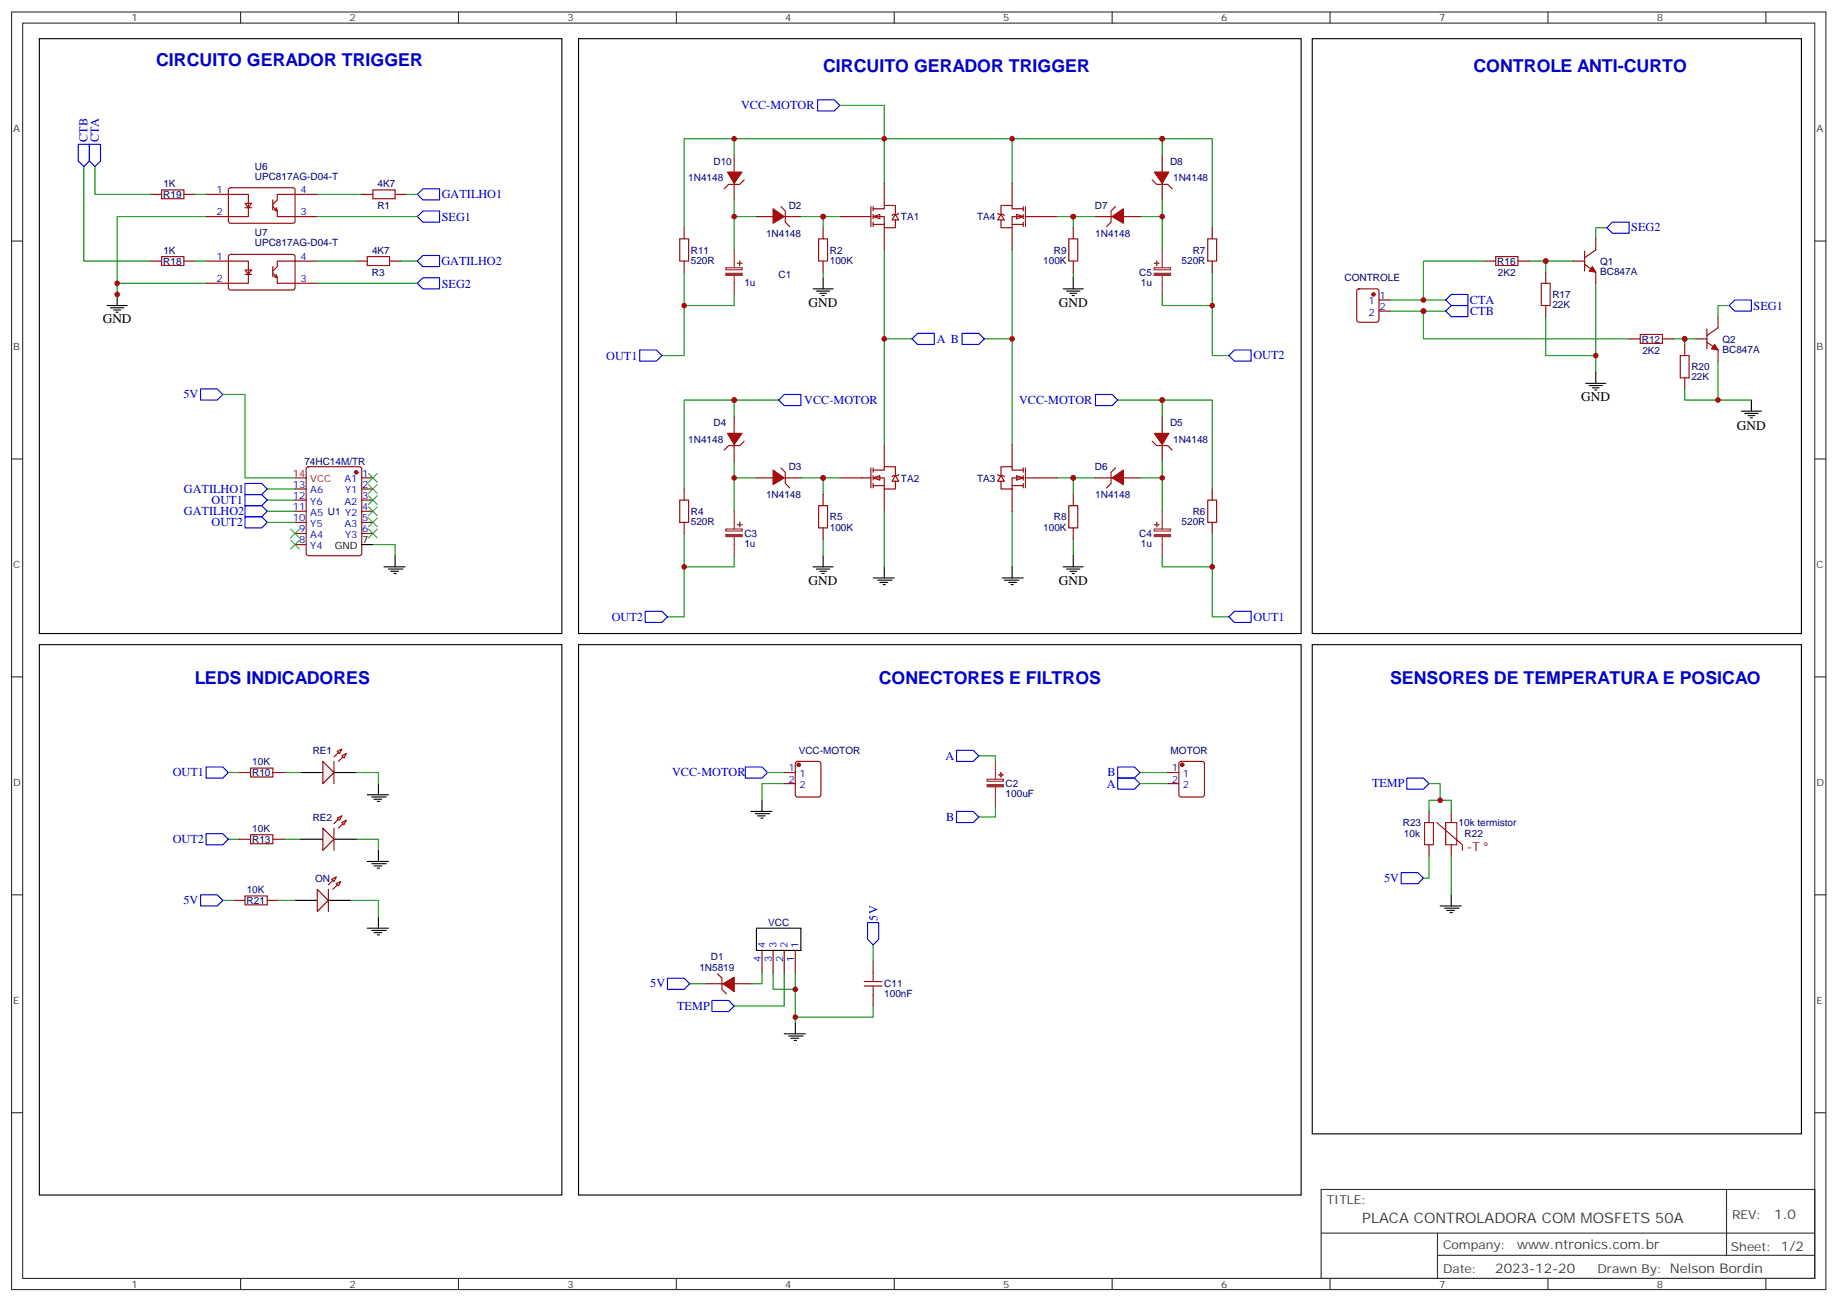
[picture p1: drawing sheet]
<svg xmlns="http://www.w3.org/2000/svg" width="583mm" height="413mm" viewBox="0 0 583 413" stroke-linecap="round" stroke-linejoin="round" font-family="sans-serif">
<g fill="none" stroke="#333" stroke-width=".35">
<path d="M3.7 3.8h575.7v405.4h-575.7zM7.2 7.3h568.7v398.3h-568.7zM76.3 3.8v3.5M145.5 3.8v3.5M214.6 3.8v3.5M283.8 3.8v3.5M352.9 3.8v3.5M422.1 3.8v3.5M491.2 3.8v3.5M560.4 3.8v3.5M3.7 76.5h3.5M575.9 76.5h3.5"/>
<path d="M3.7 145.6h3.5M575.9 145.6h3.5M3.7 214.8h3.5M575.9 214.8h3.5M3.7 283.9h3.5M575.9 283.9h3.5M3.7 353.1h3.5M575.9 353.1h3.5M419.2 377.4h156.7v28.2h-156.7zM547.9 377.4v20.9M419.3 391.2h156.4M456.2 398.3h119.5"/>
<path d="M456.2 391.2v14.2M76.3 405.6v3.6M145.5 405.6v3.6M214.6 405.6v3.6M283.8 405.6v3.6M352.9 405.6v3.6M422.1 405.6v3.6M491.2 405.6v3.6M560.4 405.6v3.6"/>
</g>
<path d="M84.8 155.2h8.8M84.8 158.7h8.8M84.8 162.2h8.8M84.8 165.7h8.8M118.3 172.8h7.1v3.5M310.6 239.8h5.3v1.8M315.9 255.7v3.5h-5.3M361.7 245.1h8.9M361.7 248.6h8.9" fill="none" stroke="#008700" stroke-width=".35"/>
<g fill="none" stroke="#870000" stroke-width=".35">
<path d="M261.2 72.2v3.6M261.2 82.8v3.6M93.6 155.2h3.6M93.6 158.7h3.6M97.4 148.3l.5-.2h16.2l.6 .4 .1 27.1-.5 .7h-16.4l-.7-.4v-27.1zM114.8 151.6h3.5M114.8 155.2h3.5M114.8 158.7h3.5M93.6 162.2h3.6M93.6 165.7h3.6M93.6 169.3h3.6M93.6 172.8h3.6"/>
<path d="M114.8 162.2h3.5M114.8 165.7h3.5M114.8 169.3h3.5M370.6 245.1h3.5M370.6 248.6h3.5M374.3 241.8l.5-.2h6.7l.5 .2 .2 .5v9.9l-.2 .5-.5 .2h-6.7l-.5-.3-.2-.4v-9.9z"/>
</g>
<g fill="#870000" stroke="#870000" stroke-width=".35">
<circle cx="113" cy="149.9" r=".53"/>
<circle cx="375.1" cy="242.6" r=".53"/>
</g>
<path d="M114.8 172.8h3.5M121.8 179.8h6.8M125.4 176.3v3.5M123.3 180.6h4.5M124 181.3h2.4M125 182h.7" fill="none" stroke="#000" stroke-width=".35"/>
<path d="M93.6 151.6h3.6" fill="none" stroke="#f00" stroke-width=".35"/>
<path d="M63.6 123.4h5.3l1.8 1.8-1.8 1.7h-5.3zM77.8 153.4h5.2l1.8 1.8-1.8 1.7h-5.2zM77.8 156.9h5.2l1.8 1.8-1.8 1.7h-5.2zM77.8 160.4h5.2l1.8 1.8-1.8 1.8h-5.2zM77.8 164h5.2l1.8 1.7-1.8 1.8h-5.2zM354.7 243.3h5.3l1.7 1.8-1.7 1.8h-5.3zM354.7 246.9h5.3l1.7 1.7-1.7 1.8h-5.3z" fill="none" stroke="#00f" stroke-width=".35"/>
<path d="M116.9 150.2l2.8 2.8M116.9 153.7l2.8 2.9M116.9 157.3l2.8 2.8M119.7 150.2l-2.8 2.8M119.7 153.7l-2.8 2.9M119.7 157.3l-2.8 2.8M116.9 160.8l2.8 2.8M119.7 160.8l-2.8 2.8" fill="none" stroke="#3c3" stroke-width=".35"/>
<path d="M259.8 75.8h2.8v7h-2.8z" fill="none" stroke="#a10000" stroke-width=".35"/>
<path d="M313.2 247.2h5.2v.7h-5.2zM315.9 241.6v5.6M315.9 249.7v6" fill="none" stroke="#8c2424" stroke-width=".35"/>
<g fill="#8c2424" stroke="#8c2424" stroke-width=".35">
<path d="M313.2 249h5.2v.6h-5.2z"/>
<path d="M316.9 245.8l1.4 .1z"/>
<path d="M317.6 245.1v1.4z"/>
</g>
<g fill="#fff" stroke="#870000" stroke-width=".35">
<path d="M277.1 68.7l2.1-.7v1.4z"/>
<path d="M284.1 68l1.1 1.8h-2.1z"/>
</g>
<path d="M280.6 58.1v7.1M266.5 68.7h9.9M276.4 65.5v6.4M277.1 66.3h3.5v-1.1h3.5v2.8M277.1 68.7h3.5v3.5h3.5v-2.4M277.1 71.2h3.5M277.1 65.5v1.5M277.1 68v1.4M277.1 70.5v1.4M280.6 72.2v7.1M285.2 67.7l-.4 .3h-1.4l-.3 .4" fill="none" stroke="#870000" stroke-width=".35"/>
<g fill="#fff" stroke="#870000" stroke-width=".35">
<path d="M277.1 151.6l2.1-.7v1.4z"/>
<path d="M284.1 150.9l1.1 1.8h-2.1z"/>
</g>
<g fill="none" stroke="#870000" stroke-width=".35">
<path d="M261.2 156.9v3.5M266.5 151.6h9.9M276.4 148.4v6.4M277.1 149.2h3.5v-1.1h3.5v2.8M277.1 151.6h3.5v3.6h3.5v-2.5M277.1 154.1h3.5M277.1 148.4v1.5M277.1 150.9v1.4M277.1 153.4v1.4M280.6 141v7.1M280.6 155.2v7M285.2 150.6l-.4 .3h-1.4l-.3 .4"/>
<path d="M261.2 167.5v3.5"/>
</g>
<path d="M280.6 179.8v3.6M277.1 183.4h6.7M278.5 184.1h4.6M279.2 184.8h2.5M280.2 185.5h.8M95.4 245.1h7M106 245.1h7" fill="none" stroke="#000" stroke-width=".35"/>
<path d="M266.5 151.6h-5.3v5.3M280.6 162.2v17.6" fill="none" stroke="#008700" stroke-width=".35"/>
<path d="M259.8 160.4h2.8v7.1h-2.8z" fill="none" stroke="#a10000" stroke-width=".35"/>
<path d="M102.4 241.6l3.6 3.5-3.6 3.5z" fill="#f0f0f0" stroke="#870000" stroke-width=".35"/>
<path d="M108.4 237.7l-2.4 2.5M109.9 239.1l-2.5 2.5" fill="none" stroke="#870000" stroke-width=".35"/>
<g fill="#f0f0f0" stroke="#870000" stroke-width=".35">
<path d="M108.4 239.8l1.5-.7-.8 1.4z"/>
<path d="M107 238.4l1.4-.7-.7 1.4z"/>
</g>
<path d="M106 241.6v7M76 266.3h3.5M86.6 266.3h3.5" fill="none" stroke="#870000" stroke-width=".35"/>
<path d="M72.5 245.1h3.5M90.1 245.1h5.3M113 245.1h7.1v3.5M72.5 266.3h3.5M90.1 266.3h5.3M113 266.3h7.1v3.5" fill="none" stroke="#008700" stroke-width=".35"/>
<path d="M65.4 243.3h5.3l1.8 1.8-1.8 1.8h-5.3zM65.4 264.5h5.3l1.8 1.8-1.8 1.7h-5.3z" fill="none" stroke="#00f" stroke-width=".35"/>
<path d="M116.6 252.2h6.7M118 252.9h4.6M118.7 253.6h2.4M119.7 254.3h.7M120.1 248.6v3.6M95.4 266.3h7M106 266.3h7M116.6 273.3h6.7M118 274h4.6M118.7 274.7h2.4M119.7 275.4h.7M120.1 269.8v3.5" fill="none" stroke="#000" stroke-width=".35"/>
<path d="M79.5 264.9h7.1v2.8h-7.1z" fill="none" stroke="#a10000" stroke-width=".35"/>
<path d="M102.4 262.7l3.6 3.6-3.6 3.5z" fill="#f0f0f0" stroke="#870000" stroke-width=".35"/>
<path d="M108.4 258.9l-2.4 2.4M109.9 260.3l-2.5 2.4" fill="none" stroke="#870000" stroke-width=".35"/>
<g fill="#f0f0f0" stroke="#870000" stroke-width=".35">
<path d="M108.4 261l1.5-.7-.8 1.4z"/>
<path d="M107 259.6l1.4-.7-.7 1.4z"/>
</g>
<g fill="none" stroke="#870000" stroke-width=".35">
<path d="M72.7 59.8l.5-.3 20 .1 .4 .7v10.1l-.7 .4h-20l-.4-.7v-9.8zM233 49.3v5.3M233 58.1v5.3M236.1 57.1l-1.4 1.4h-3.5l-1.4 1.4M365.6 57.1l1.4 1.4h3.6l1.4 1.4M368.8 49.3v5.3M368.8 58.1v5.3M47.8 61.7h3.5M58.3 61.7h3.6M65.4 61.7h13.4v7h-13.4M77.8 64.5h2.1l-1.1 1.4zM77.8 65.9h2.1"/>
<path d="M86.6 65.5l1.4 1.5-.4-1.1M86.6 63.4v3.2M86.9 66.6l1.1 .4v1.7h12.7M100.7 61.7h-12.7v1.7l-1.4 1.4M114.8 61.7h3.5M125.4 61.7h3.5M217.1 72.2v3.6M240 68.7h5.3M247.8 65.5l1.4 1.5v3.5l1.4 1.4M248.8 68.7h5.3M347.6 68.7h5.3M354 65.5l-1.4 1.5v3.5l-1.4 1.4"/>
<path d="M356.4 68.7h5.3M384.7 72.2v3.6M47.8 82.8h3.5M58.3 82.8h3.6M65.4 82.8h13.4v7.1h-13.4M72.7 80.9l.5-.2 20 .1 .4 .6v10.2l-.7 .4-20-.1-.4-.6v-9.9zM77.8 85.7h2.1l-1.1 1.4zM77.8 87.1h2.1M86.6 86.7l1.4 1.4-.4-1M86.6 84.6v3.2M86.9 87.8l1.1 .3v1.8h12.7M100.7 82.8h-12.7v1.8l-1.4 1.4"/>
<path d="M113 82.8h3.6M123.6 82.8h3.5M217.1 82.8v3.6M384.7 82.8v3.6M233 132.2v5.3M236.1 140l-1.4 1.4h-3.5l-1.4 1.4M365.6 140l1.4 1.4h3.6l1.4 1.4M368.8 132.2v5.3M217.1 155.2v3.5M233 141v5.3M240 151.6h5.3M247.8 148.4l1.4 1.5v3.5l1.4 1.4"/>
<path d="M248.8 151.6h5.3M340.6 156.9v3.5M347.6 151.6h5.3M354 148.4l-1.4 1.5v3.5l-1.4 1.4M356.4 151.6h5.3M368.8 141v5.3M384.7 155.2v3.5M217.1 165.7v3.6M340.6 167.5v3.5M384.7 165.7v3.6M248.8 245.1h3.6M248.8 248.6h3.6"/>
<path d="M252.6 241.8l.5-.2h6.7l.5 .2 .2 .5v9.9l-.2 .5-.5 .2h-6.7l-.5-.3-.2-.4v-9.9zM106 262.7v7.1"/>
</g>
<g fill="none" stroke="#008700" stroke-width=".35">
<path d="M233 44v5.3M280.6 44h-63.5v28.2M321.2 44h63.5v28.2M368.8 44v5.3M61.9 61.7h3.5M65.4 68.7h-28.2v24.7M100.7 61.7h14.1M128.9 61.7h3.5M233 63.4v15.9M233 68.7h7M254.1 68.7h7.1M266.5 68.7h-5.3v3.5"/>
<path d="M280.6 79.3v61.7M321.2 79.3v61.7M335.3 68.7h5.3v3.5M340.6 68.7h7M361.7 68.7h7.1M368.8 63.4v15.9M61.9 82.8h3.5M100.7 82.8h12.3M127.1 82.8h5.3M217.1 86.4v26.4h-7.1M233 93.4v3.5h-15.9M261.2 86.4v1.7"/>
<path d="M340.6 86.4v1.7M368.8 93.4v3.5h15.9M384.7 86.4v26.4h5.3M280.6 107.5h8.8M312.3 107.5h8.9M233 132.2v-5.3h-15.9v28.3M233 126.9h14.1M354.7 126.9h14.1M368.8 132.2v-5.3h15.9v28.3M233 146.3v15.9M233 151.6h7M254.1 151.6h7.1"/>
<path d="M335.3 151.6h5.3v5.3M340.6 151.6h7M361.7 151.6h7.1M368.8 146.3v15.9M217.1 169.3v26.4h-5.3M233 176.3v3.5h-15.9M261.2 171v5.3M321.2 162.2v17.6M340.6 171v5.3M368.8 176.3v3.5h15.9M384.7 169.3v26.4h5.3M243.6 245.1h5.2"/>
<path d="M248.8 248.6h-7v5.3"/>
</g>
<path d="M51.3 60.3h7v2.8h-7zM118.3 60.3h7.1v2.8h-7.1zM215.7 75.8h2.8v7h-2.8zM383.3 75.8h2.8v7h-2.8zM51.3 81.4h7v2.8h-7zM116.6 81.4h7v2.8h-7zM215.7 158.7h2.8v7h-2.8zM383.3 158.7h2.8v7h-2.8zM339.2 160.4h2.8v7.1h-2.8z" fill="none" stroke="#a10000" stroke-width=".35"/>
<path d="M259.4 31.7h5.3l1.8 1.7-1.8 1.8h-5.3zM132.4 61.7l1.8-1.8h5.3v3.5h-5.3zM134.2 81.1h5.3v3.5h-5.3l-1.8-1.8zM289.4 107.5l1.8-1.7h5.3v3.5h-5.3zM305.3 105.8h5.3l1.7 1.7-1.7 1.8h-5.3zM248.8 125.2h5.3v3.5h-5.3l-1.7-1.8zM347.6 125.2h5.3l1.8 1.7-1.8 1.8h-5.3zM303.5 238.1h5.3l1.8 1.7-1.8 1.8h-5.3zM236.5 243.3h5.3l1.8 1.8-1.8 1.8h-5.3zM303.5 257.5h5.3l1.8 1.7-1.8 1.8h-5.3z" fill="none" stroke="#00f" stroke-width=".35"/>
<g fill="#870000" stroke="#870000" stroke-width=".35">
<path d="M230.9 54.6h4.5l-2.4 3.5z"/>
<path d="M245.3 66.3l3.5 2.4-3.5 2.1z"/>
<path d="M245.3 149.2l3.5 2.4-3.5 2.1z"/>
<path d="M230.9 137.5h4.5l-2.4 3.5z"/>
<path d="M366.3 137.5h4.6l-2.1 3.5z"/>
<path d="M352.9 151.6l3.5-2.4v4.5z"/>
<path d="M352.9 68.7l3.5-2.4v4.5z"/>
<path d="M366.3 54.6h4.6l-2.1 3.5z"/>
<circle cx="253.4" cy="242.6" r=".53"/>
</g>
<g fill="none" stroke="#000" stroke-width=".35">
<path d="M258 91.7h6.4M259.1 92.4h4.2M260.1 93.1h2.2M260.8 93.8h.7M261.2 88.1v3.6M337.4 91.7h6.3M338.5 92.4h4.2M339.5 93.1h2.1M340.2 93.8h.7M340.6 88.1v3.6M258 179.8h6.4M261.2 176.3v3.5"/>
<path d="M321.2 179.8v3.6M337.4 179.8h6.3M340.6 176.3v3.5M259.1 180.6h4.2M260.1 181.3h2.2M260.8 182h.7M318 183.4h6.7M318.7 184.1h4.6M320.1 184.8h2.5M320.8 185.5h.7M338.5 180.6h4.2M339.5 181.3h2.1"/>
<path d="M340.2 182h.7M238.3 257.5h6.7M239.7 258.2h4.6M240.4 258.9h2.5M241.4 259.6h.7M241.8 253.9v3.6"/>
</g>
<g fill="#fff" stroke="#870000" stroke-width=".35">
<path d="M322.6 150.9l2.1 .7-2.1 .7z"/>
<path d="M317.6 150.9l1.1 1.8h-2.1z"/>
</g>
<path d="M316.6 150.6l.3 .3h1.4l.4 .4M321.2 154.1h3.5M321.2 141v7.1M321.2 155.2v7M324.7 149.2h-3.5v-1.1h-3.6v2.8M324.7 151.6h-3.5v3.6h-3.6v-2.5M324.7 148.4v1.5M324.7 150.9v1.4M324.7 153.4v1.4M325.4 148.4v6.4M325.4 151.6h9.9" fill="none" stroke="#870000" stroke-width=".35"/>
<g fill="#fff" stroke="#870000" stroke-width=".35">
<path d="M322.6 68l2.1 .7-2.1 .7z"/>
<path d="M317.6 68l1.1 1.8h-2.1z"/>
</g>
<g fill="none" stroke="#870000" stroke-width=".35">
<path d="M321.2 58.1v7.1M316.6 67.7l.3 .3h1.4l.4 .4M321.2 71.2h3.5M321.2 72.2v7.1M324.7 66.3h-3.5v-1.1h-3.6v2.8M324.7 68.7h-3.5v3.5h-3.6v-2.4M324.7 65.5v1.5M324.7 68v1.4M324.7 70.5v1.4M325.4 65.5v6.4M325.4 68.7h9.9M340.6 72.2v3.6"/>
<path d="M340.6 82.8v3.6M76 245.1h3.5M86.6 245.1h3.5M241.8 301.6v7M245.3 301.6v7M248.8 301.6v7M252.4 301.6v7"/>
</g>
<path d="M339.2 75.8h2.8v7h-2.8zM79.5 243.7h7.1v2.8h-7.1z" fill="none" stroke="#a10000" stroke-width=".35"/>
<path d="M93.6 285.7h7.1M104.2 285.7h7.1M240 294.5h14.1v7.1h-14.1zM248.8 328h6.8M250.3 328.7h4.5M251 329.4h2.4M252 330.1h.7M252.4 324.5v3.5" fill="none" stroke="#000" stroke-width=".35"/>
<path d="M241.8 308.6v3.5h-3.5M252.4 308.6v15.9" fill="none" stroke="#008700" stroke-width=".35"/>
<path d="M203 111.1h5.3l1.7 1.7-1.7 1.8h-5.3zM204.8 194h5.2l1.8 1.7-1.8 1.8h-5.2z" fill="none" stroke="#00f" stroke-width=".35"/>
<path d="M100.7 282.2l3.5 3.5-3.5 3.5z" fill="#f0f0f0" stroke="#870000" stroke-width=".35"/>
<path d="M106.7 278.3l-2.5 2.4M108.1 279.7l-2.5 2.5" fill="none" stroke="#870000" stroke-width=".35"/>
<g fill="#f0f0f0" stroke="#870000" stroke-width=".35">
<path d="M106.7 280.4l1.4-.7-.7 1.4z"/>
<path d="M105.3 279l1.4-.7-.7 1.4z"/>
</g>
<g fill="none" stroke="#870000" stroke-width=".35">
<path d="M502.8 79.7v6.3M506.4 75.8v3.5l-3.6 2.5M430.8 91.9l.4-.2h5.7l.6 .4 .1 9.4-.5 .7h-5.9l-.6-.4-.1-9.4zM437.6 95.2h3.5M437.6 98.7h3.5M471.1 82.8h3.5M481.7 82.8h3.5M490.5 86.4v3.5M490.5 96.9v3.6M499.3 82.8h3.5M502.8 83.9l3.6 2.5v3.5M517 107.5h3.5"/>
<path d="M527.5 107.5h3.6M534.6 109.3v3.5M534.6 119.9v3.5M538.1 107.5h3.6M541.7 108.6l3.5 2.5v3.5M541.7 104.4v6.3M545.2 100.5v3.5l-3.5 2.5M453.5 257.5v3.5M453.5 268v3.6M74.2 285.7h3.6M84.8 285.7h3.5M104.2 282.2v7"/>
<path d="M224.2 312.1h5.2M227.7 309l1.4 1.4v3.5l1.4 1.4M233 312.1h5.3M277.1 305.1v3.5M277.1 315.7v3.5"/>
</g>
<path d="M474.6 81.4h7.1v2.8h-7.1zM489.1 89.9h2.8v7h-2.8zM520.5 106.1h7v2.8h-7zM533.2 112.8h2.8v7.1h-2.8zM452 261h2.9v7h-2.9zM77.8 284.3h7v2.8h-7zM274.2 312.8h5.7M274.2 311.4h5.7M277.1 308.6v2.8M277.1 312.8v2.9" fill="none" stroke="#a10000" stroke-width=".35"/>
<g fill="none" stroke="#008700" stroke-width=".35">
<path d="M266.5 33.4h14.1v10.6h40.6v14.1M26.6 52.8v30h21.2M30.1 52.8v8.9h17.7M280.6 44v14.1M100.7 68.7h31.7M509.9 72.2h-3.5v3.6M37.2 89.9h28.2M100.7 89.9h31.7M441.1 98.7h10.6v8.8h65.3M451.7 95.2h7.1M451.7 98.7h7.1M471.1 82.8h-19.4v12.4h-10.6"/>
<path d="M485.2 82.8h14.1M490.5 82.8v3.6M506.4 89.9v28.2M548.7 96.9h-3.5v3.6M490.5 100.5v12.3h15.9M531.1 107.5h7M534.6 107.5v1.8M545.2 114.6v12.3h10.6M70.7 125.2h7.1v26.4h15.8M534.6 123.4v3.5h10.6M453.5 257.5v-3.6h7v3.6M453.5 248.6h3.5v5.3"/>
<path d="M453.5 271.6v7h-1.8M460.5 271.6v12.3M70.7 285.7h3.5M88.3 285.7h5.3M111.3 285.7h8.8v5.3M277.1 299.8v5.3M218.9 312.1h5.3M245.3 308.6v5.3h7.1M248.8 308.6v10.6h-15.8M277.1 319.2v3.5h-24.7"/>
</g>
<g fill="none" stroke="#000" stroke-width=".35">
<path d="M12.5 12.3h165.8v188.7h-165.8zM183.6 12.3h229.3v188.7h-229.3zM416.4 12.3h155.2v188.7h-155.2zM34 96.9h6.4M35.1 97.6h4.2M36.1 98.4h2.1M36.8 99.1h.7M37.2 93.4v3.5M506.4 118.1v3.5M503.2 121.6h6.4M504.3 122.3h4.2M505.3 123h2.1"/>
<path d="M506 123.8h.7M552.6 130.5h6.3M553.6 131.2h4.3M554.7 131.9h2.1M555.4 132.6h.7M555.8 126.9v3.6M12.5 204.5h165.8v174.7h-165.8zM183.6 204.5h229.3v174.7h-229.3zM416.4 204.5h155.2v155.3h-155.2zM116.6 294.5h6.7M118 295.2h4.6M118.7 295.9h2.4"/>
<path d="M119.7 296.6h.7M120.1 291v3.5M457 287.4h6.7M458.4 288.1h4.6M459.1 288.9h2.5M460.2 289.6h.7M460.5 283.9v3.5"/>
</g>
<g fill="none" stroke="#00f" stroke-width=".35">
<path d="M24.8 45.8h3.6v5.3l-1.8 1.7-1.8-1.7zM28.4 45.8h3.5v5.3l-1.8 1.7-1.7-1.7zM132.4 68.7l1.8-1.7h5.3v3.5h-5.3zM509.9 72.2l1.8-1.7h5.3v3.5h-5.3zM132.4 89.9l1.8-1.8h5.3v3.6h-5.3zM458.8 95.2l1.7-1.8h5.3v3.5h-5.3zM458.8 98.7l1.7-1.8h5.3v3.6h-5.3zM548.7 96.9l1.8-1.7h5.3v3.5h-5.3zM391.7 111.1h5.3v3.5h-5.3l-1.7-1.8zM391.7 194h5.3v3.5h-5.3l-1.7-1.8zM446.4 246.9h5.3l1.8 1.7-1.8 1.8h-5.3zM444.6 276.9h5.3l1.8 1.7-1.8 1.8h-5.3z"/>
<path d="M63.6 283.9h5.3l1.8 1.8-1.8 1.7h-5.3zM275.3 292.7h3.5v5.3l-1.7 1.8-1.8-1.8zM211.8 310.4h5.3l1.8 1.7-1.8 1.8h-5.3zM225.9 317.4h5.3l1.8 1.8-1.8 1.8h-5.3z"/>
</g>
<path d="M460.5 257.5v3.5M455.9 261l8.1 7v1.8M458.8 261h3.5v7h-3.5zM460.5 268v3.6" fill="none" stroke="#c00" stroke-width=".35"/>
<g fill="#870000" stroke="#870000" stroke-width=".35">
<path d="M229.4 312.1l3.6-2.1v4.6z"/>
<path d="M544.1 109.3l1.1 1.8-2.1-.4z"/>
<path d="M505.3 84.6l1.1 1.8-2.1-.4z"/>
<circle cx="435.8" cy="93.4" r=".53"/>
</g>
<path d="M233 79.3v5.6M368.8 79.3v5.6M230.3 84.9h5.2v.7h-5.2zM233 87.4v6M366.3 84.9h5.1v.7h-5.1zM368.8 87.4v6M230.3 167.9h5.2v.6h-5.2zM233 162.2v5.7M233 170.3v6M366.3 167.9h5.1v.6h-5.1zM368.8 162.2v5.7M368.8 170.3v6" fill="none" stroke="#8c2424" stroke-width=".35"/>
<g fill="#8c2424" stroke="#8c2424" stroke-width=".35">
<path d="M230.3 86.7h5.2v.6h-5.2z"/>
<path d="M234 83.5l1.4 .1z"/>
<path d="M234.7 82.8v1.4z"/>
<path d="M230.3 169.6h5.2v.7h-5.2z"/>
<path d="M234 166.4l1.4 .1z"/>
<path d="M234.7 165.7v1.4z"/>
<path d="M366.3 86.7h5.1v.6h-5.1z"/>
<path d="M366.3 83.5l1.4 .1z"/>
<path d="M367 82.8l.1 1.4z"/>
<path d="M366.3 169.6h5.1v.7h-5.1z"/>
<path d="M366.3 166.4l1.4 .1z"/>
<path d="M367 165.7l.1 1.4z"/>
</g>
<path d="M92.2 167.9l2.8 2.8M92.2 171.4l2.8 2.8M95 167.9l-2.8 2.8M95 171.4l-2.8 2.8M116.9 164.3l2.8 2.8M116.9 167.9l2.8 2.8M119.7 164.3l-2.8 2.8M119.7 167.9l-2.8 2.8" fill="none" stroke="#3c3" stroke-width=".35"/>
<g fill="#c00">
<circle cx="233" cy="44" r=".88"/>
<circle cx="261.2" cy="68.7" r=".88"/>
<circle cx="261.2" cy="151.6" r=".88"/>
<circle cx="233" cy="126.9" r=".88"/>
<circle cx="368.8" cy="126.9" r=".88"/>
<circle cx="340.6" cy="151.6" r=".88"/>
<circle cx="340.6" cy="68.7" r=".88"/>
<circle cx="368.8" cy="44" r=".88"/>
<circle cx="490.5" cy="82.8" r=".88"/>
<circle cx="534.6" cy="107.5" r=".88"/>
<circle cx="451.7" cy="98.7" r=".88"/>
<circle cx="451.7" cy="95.2" r=".88"/>
<circle cx="545.2" cy="126.9" r=".88"/>
<circle cx="506.4" cy="112.8" r=".88"/>
<circle cx="37.2" cy="89.9" r=".88"/>
<circle cx="457" cy="253.9" r=".88"/>
<circle cx="384.7" cy="96.9" r=".88"/>
<circle cx="368.8" cy="68.7" r=".88"/>
<circle cx="368.8" cy="151.6" r=".88"/>
<circle cx="384.7" cy="179.8" r=".88"/>
<circle cx="321.2" cy="107.5" r=".88"/>
<circle cx="280.6" cy="107.5" r=".88"/>
<circle cx="217.1" cy="179.8" r=".88"/>
<circle cx="233" cy="151.6" r=".88"/>
<circle cx="233" cy="68.7" r=".88"/>
<circle cx="217.1" cy="96.9" r=".88"/>
<circle cx="37.2" cy="93.4" r=".88"/>
<circle cx="252.4" cy="313.9" r=".88"/>
<circle cx="252.4" cy="322.7" r=".88"/>
<circle cx="321.2" cy="44" r=".88"/>
<circle cx="280.6" cy="44" r=".88"/>
</g>
<g font-size="5.6" fill="#00c">
<text x="49.5" y="21.1">CIRCUITO GERADOR TRIGGER</text>
<text x="261.2" y="22.9">CIRCUITO GERADOR TRIGGER</text>
<text x="467.6" y="22.9">CONTROLE ANTI-CURTO</text>
<text x="61.9" y="216.9">LEDS INDICADORES</text>
<text x="278.8" y="216.9">CONECTORES E FILTROS</text>
<text x="441.1" y="216.9">SENSORES DE TEMPERATURA E POSICAO</text>
</g>
<text font-size="4.6" fill="#333" x="432.3" y="388">PLACA CONTROLADORA COM MOSFETS 50A</text>
<g font-size="4.2">
<text x="256.6" y="97.3">GND</text>
<text x="336" y="97.3">GND</text>
<text x="32.6" y="102.6">GND</text>
<text x="501.8" y="127.3">GND</text>
<text x="551.2" y="136.5">GND</text>
<text x="256.6" y="185.5">GND</text>
<text x="336" y="185.5">GND</text>
</g>
<g font-size="4.2" fill="#333">
<text x="563" y="386.7">1.0</text>
<text x="481.4" y="396.2">www.ntronics.com.br</text>
<text x="474.5" y="404">2023-12-20</text>
</g>
<g font-size="3.9" fill="#00f">
<text x="235.2" y="34.7">VCC-MOTOR</text>
<text x="27.8" y="45.1" transform="rotate(-90 27.8 45.1)">CTB</text>
<text x="31.4" y="45.1" transform="rotate(-90 31.4 45.1)">CTA</text>
<text x="140.2" y="62.9">GATILHO1</text>
<text x="140.2" y="70.1">SEG1</text>
<text x="517.7" y="73.4">SEG2</text>
<text x="140.1" y="84.1">GATILHO2</text>
<text x="140.2" y="91.2">SEG2</text>
<text x="466.5" y="96.4">CTA</text>
<text x="466.5" y="99.9">CTB</text>
<text x="556.5" y="98.3">SEG1</text>
<text x="297.3" y="108.7">A B</text>
<text x="397.7" y="114">OUT2</text>
<text x="192.4" y="114.1">OUT1</text>
<text x="58.2" y="126.3">5V</text>
<text x="255.2" y="128.2">VCC-MOTOR</text>
<text x="323.4" y="128.2">VCC-MOTOR</text>
<text x="58.4" y="156.4">GATILHO1</text>
<text x="67.2" y="159.9">OUT1</text>
<text x="58.4" y="163.5">GATILHO2</text>
<text x="67.2" y="167">OUT2</text>
<text x="194.2" y="196.9">OUT2</text>
<text x="397.7" y="197">OUT1</text>
<text x="300" y="241.1">A</text>
<text x="54.8" y="246.4">OUT1</text>
<text x="213.3" y="246.3">VCC-MOTOR</text>
<text x="351.2" y="249.9">A</text>
<text x="351.4" y="246.3">B</text>
<text x="435.4" y="249.8">TEMP</text>
<text x="300.3" y="260.4">B</text>
<text x="54.8" y="267.4">OUT2</text>
<text x="439.2" y="279.8">5V</text>
<text x="58.2" y="286.9">5V</text>
<text x="278.4" y="292.1" transform="rotate(-90 278.4 292.1)">5V</text>
<text x="206.4" y="313.3">5V</text>
<text x="214.9" y="320.4">TEMP</text>
</g>
<text font-size="3.9" fill="#c00" x="465.5" y="270.2">-T</text>
<g font-size="3.9" fill="#333">
<text x="421" y="382">TITLE:</text>
<text x="549.6" y="386.7">REV:</text>
<text x="457.9" y="396.2">Company:</text>
<text x="549.3" y="396.8">Sheet: 1/2</text>
<text x="457.9" y="403.9">Date:</text>
<text x="506.9" y="403.9">Drawn By: Nelson Bordin</text>
</g>
<g font-size="3.2" fill="#333">
<text x="41.8" y="6.8">1</text>
<text x="110.9" y="6.8">2</text>
<text x="180.1" y="6.8">3</text>
<text x="249.2" y="6.8">4</text>
<text x="318.3" y="6.8">5</text>
<text x="387.5" y="6.8">6</text>
<text x="456.6" y="6.8">7</text>
<text x="525.8" y="6.8">8</text>
<text x="4.2" y="41.9">A</text>
<text x="576.4" y="41.9">A</text>
<text x="4.2" y="111.1">B</text>
<text x="576.4" y="111.1">B</text>
<text x="4.2" y="180.2">C</text>
<text x="576.4" y="180.2">C</text>
<text x="4.2" y="249.3">D</text>
<text x="576.4" y="249.3">D</text>
<text x="4.2" y="318.5">E</text>
<text x="576.4" y="318.5">E</text>
<text x="41.8" y="408.6">1</text>
<text x="110.9" y="408.6">2</text>
<text x="180.1" y="408.6">3</text>
<text x="249.2" y="408.6">4</text>
<text x="318.3" y="408.6">5</text>
<text x="387.5" y="408.6">6</text>
<text x="456.6" y="408.6">7</text>
<text x="525.8" y="408.6">8</text>
</g>
<g font-size="3.2" fill="#000080">
<text x="80.9" y="53.9">U6</text>
<text x="226.4" y="52.2">D10</text>
<text x="371.3" y="52.2">D8</text>
<text x="51.8" y="59.3">1K</text>
<text x="80.9" y="57">UPC817AG-D04-T</text>
<text x="119.8" y="59.3">4K7</text>
<text x="218.4" y="57.5">1N4148</text>
<text x="372.3" y="57.5">1N4148</text>
<text x="51.8" y="62.8">R19</text>
<text x="119.7" y="66.4">R1</text>
<text x="250.3" y="66.3">D2</text>
<text x="285.9" y="69.9">TA1</text>
<text x="310.1" y="69.9">TA4</text>
<text x="347.4" y="66.3">D7</text>
<text x="80.9" y="75">U7</text>
<text x="243.1" y="75.1">1N4148</text>
<text x="347.6" y="75.1">1N4148</text>
<text x="51.8" y="84">R18</text>
<text x="51.8" y="80.5">1K</text>
<text x="80.9" y="78.2">UPC817AG-D04-T</text>
<text x="118.1" y="80.5">4K7</text>
<text x="219.2" y="83.7">520R</text>
<text x="219.2" y="80.4">R11</text>
<text x="263.3" y="83.7">100K</text>
<text x="263.3" y="80.4">R2</text>
<text x="331" y="83.7">100K</text>
<text x="334.4" y="80.4">R9</text>
<text x="375" y="83.7">520R</text>
<text x="378.5" y="80.4">R7</text>
<text x="475.1" y="84">R16</text>
<text x="507.8" y="84">Q1</text>
<text x="118" y="87.5">R3</text>
<text x="247.1" y="88.1">C1</text>
<text x="361.5" y="87.4">C5</text>
<text x="426.7" y="89.3">CONTROLE</text>
<text x="475.3" y="87.5">2K2</text>
<text x="507.8" y="87.2">BC847A</text>
<text x="236.2" y="90.6">1u</text>
<text x="362" y="90.6">1u</text>
<text x="492.6" y="94.6">R17</text>
<text x="492.6" y="97.7">22K</text>
<text x="521" y="108.7">R12</text>
<text x="521.2" y="112.2">2K2</text>
<text x="546.6" y="111.8">BC847A</text>
<text x="546.6" y="108.7">Q2</text>
<text x="536.7" y="117.5">R20</text>
<text x="536.7" y="120.7">22K</text>
<text x="226.4" y="135.1">D4</text>
<text x="371.3" y="135.1">D5</text>
<text x="218.4" y="140.4">1N4148</text>
<text x="372.3" y="140.4">1N4148</text>
<text x="96.6" y="147.4">74HC14M/TR</text>
<text x="250.3" y="149.2">D3</text>
<text x="347.4" y="149.2">D6</text>
<text x="285.9" y="152.8">TA2</text>
<text x="310.1" y="152.8">TA3</text>
<text x="243.1" y="158">1N4148</text>
<text x="347.6" y="158">1N4148</text>
<text x="219.2" y="166.6">520R</text>
<text x="219.2" y="163.3">R4</text>
<text x="263.3" y="165.1">R5</text>
<text x="334.4" y="165.1">R8</text>
<text x="375" y="166.6">520R</text>
<text x="378.5" y="163.3">R6</text>
<text x="236.2" y="173.5">1u</text>
<text x="236.2" y="170.3">C3</text>
<text x="263.3" y="168.3">100K</text>
<text x="331" y="168.3">100K</text>
<text x="361.5" y="170.3">C4</text>
<text x="362" y="173.5">1u</text>
<text x="99.2" y="239.2">RE1</text>
<text x="253.5" y="239.2">VCC-MOTOR</text>
<text x="371.4" y="239.2">MOTOR</text>
<text x="80.1" y="242.7">10K</text>
<text x="80" y="246.3">R10</text>
<text x="319.1" y="249.8">C2</text>
<text x="319.1" y="253">100uF</text>
<text x="80.1" y="263.9">10K</text>
<text x="99.2" y="260.4">RE2</text>
<text x="445.1" y="262.2">R23</text>
<text x="462.8" y="262.1">10k termistor</text>
<text x="80" y="267.4">R13</text>
<text x="445.5" y="265.7">10k</text>
<text x="464.7" y="265.6">R22</text>
<text x="100" y="279.8">ON</text>
<text x="78.3" y="286.8">R21</text>
<text x="78.3" y="283.3">10K</text>
<text x="243.7" y="293.8">VCC</text>
<text x="225.6" y="304.5">D1</text>
<text x="221.9" y="308">1N5819</text>
<text x="280.6" y="316.4">100nF</text>
<text x="280.6" y="313.2">C11</text>
</g>
<g font-size="3.2" fill="#00f">
<text x="68.7" y="61.3">1</text>
<text x="95.4" y="61.3">4</text>
<text x="68.7" y="68.4">2</text>
<text x="95.4" y="68.4">3</text>
<text x="68.7" y="82.5">1</text>
<text x="95.4" y="82.5">4</text>
<text x="68.7" y="89.5">2</text>
<text x="95.4" y="89.5">3</text>
<text x="437.8" y="94.8">1</text>
<text x="434.3" y="96.6">1</text>
<text x="434.3" y="100.1">2</text>
<text x="437.8" y="98.4">2</text>
<text x="92.9" y="154.8">13</text>
<text x="109.3" y="153">A1</text>
<text x="115" y="151.3">1</text>
<text x="115" y="154.8">2</text>
<text x="92.9" y="161.9">11</text>
<text x="92.9" y="158.3">12</text>
<text x="98.5" y="160.1">Y6</text>
<text x="98.5" y="156.6">A6</text>
<text x="109.3" y="160.1">A2</text>
<text x="109.5" y="156.6">Y1</text>
<text x="115" y="158.3">3</text>
<text x="115" y="161.9">4</text>
<text x="92.9" y="165.4">10</text>
<text x="98.5" y="167.1">Y5</text>
<text x="98.5" y="163.6">A5 U1 Y2</text>
<text x="109.3" y="167.1">A3</text>
<text x="115" y="165.4">5</text>
<text x="95" y="172.4">8</text>
<text x="95" y="168.9">9</text>
<text x="98.5" y="170.7">A4</text>
<text x="109.5" y="170.7">Y3</text>
<text x="115" y="168.9">6</text>
<text x="98.5" y="174.2">Y4</text>
<text x="250.2" y="244.8">1</text>
<text x="371.9" y="244.8">1</text>
<text x="250.2" y="248.3">2</text>
<text x="253.7" y="246.5">1</text>
<text x="253.7" y="250">2</text>
<text x="371.9" y="248.3">2</text>
<text x="375.4" y="246.5">1</text>
<text x="375.4" y="250">2</text>
<text x="241.4" y="305.3" transform="rotate(-90 241.4 305.3)">4</text>
<text x="242.9" y="300.8" transform="rotate(-90 242.9 300.8)">4</text>
<text x="245" y="305.3" transform="rotate(-90 245 305.3)">3</text>
<text x="246.4" y="300.8" transform="rotate(-90 246.4 300.8)">3</text>
<text x="248.5" y="305.3" transform="rotate(-90 248.5 305.3)">2</text>
<text x="249.9" y="300.8" transform="rotate(-90 249.9 300.8)">2</text>
<text x="252" y="305.3" transform="rotate(-90 252 305.3)">1</text>
<text x="253.4" y="300.8" transform="rotate(-90 253.4 300.8)">1</text>
</g>
<g font-size="3.2" fill="#f00">
<text x="92.9" y="151.3">14</text>
<text x="98.5" y="153">VCC</text>
</g>
<g font-size="3.2">
<text x="115" y="172.4">7</text>
<text x="106.2" y="174.2">GND</text>
</g>
</svg>
